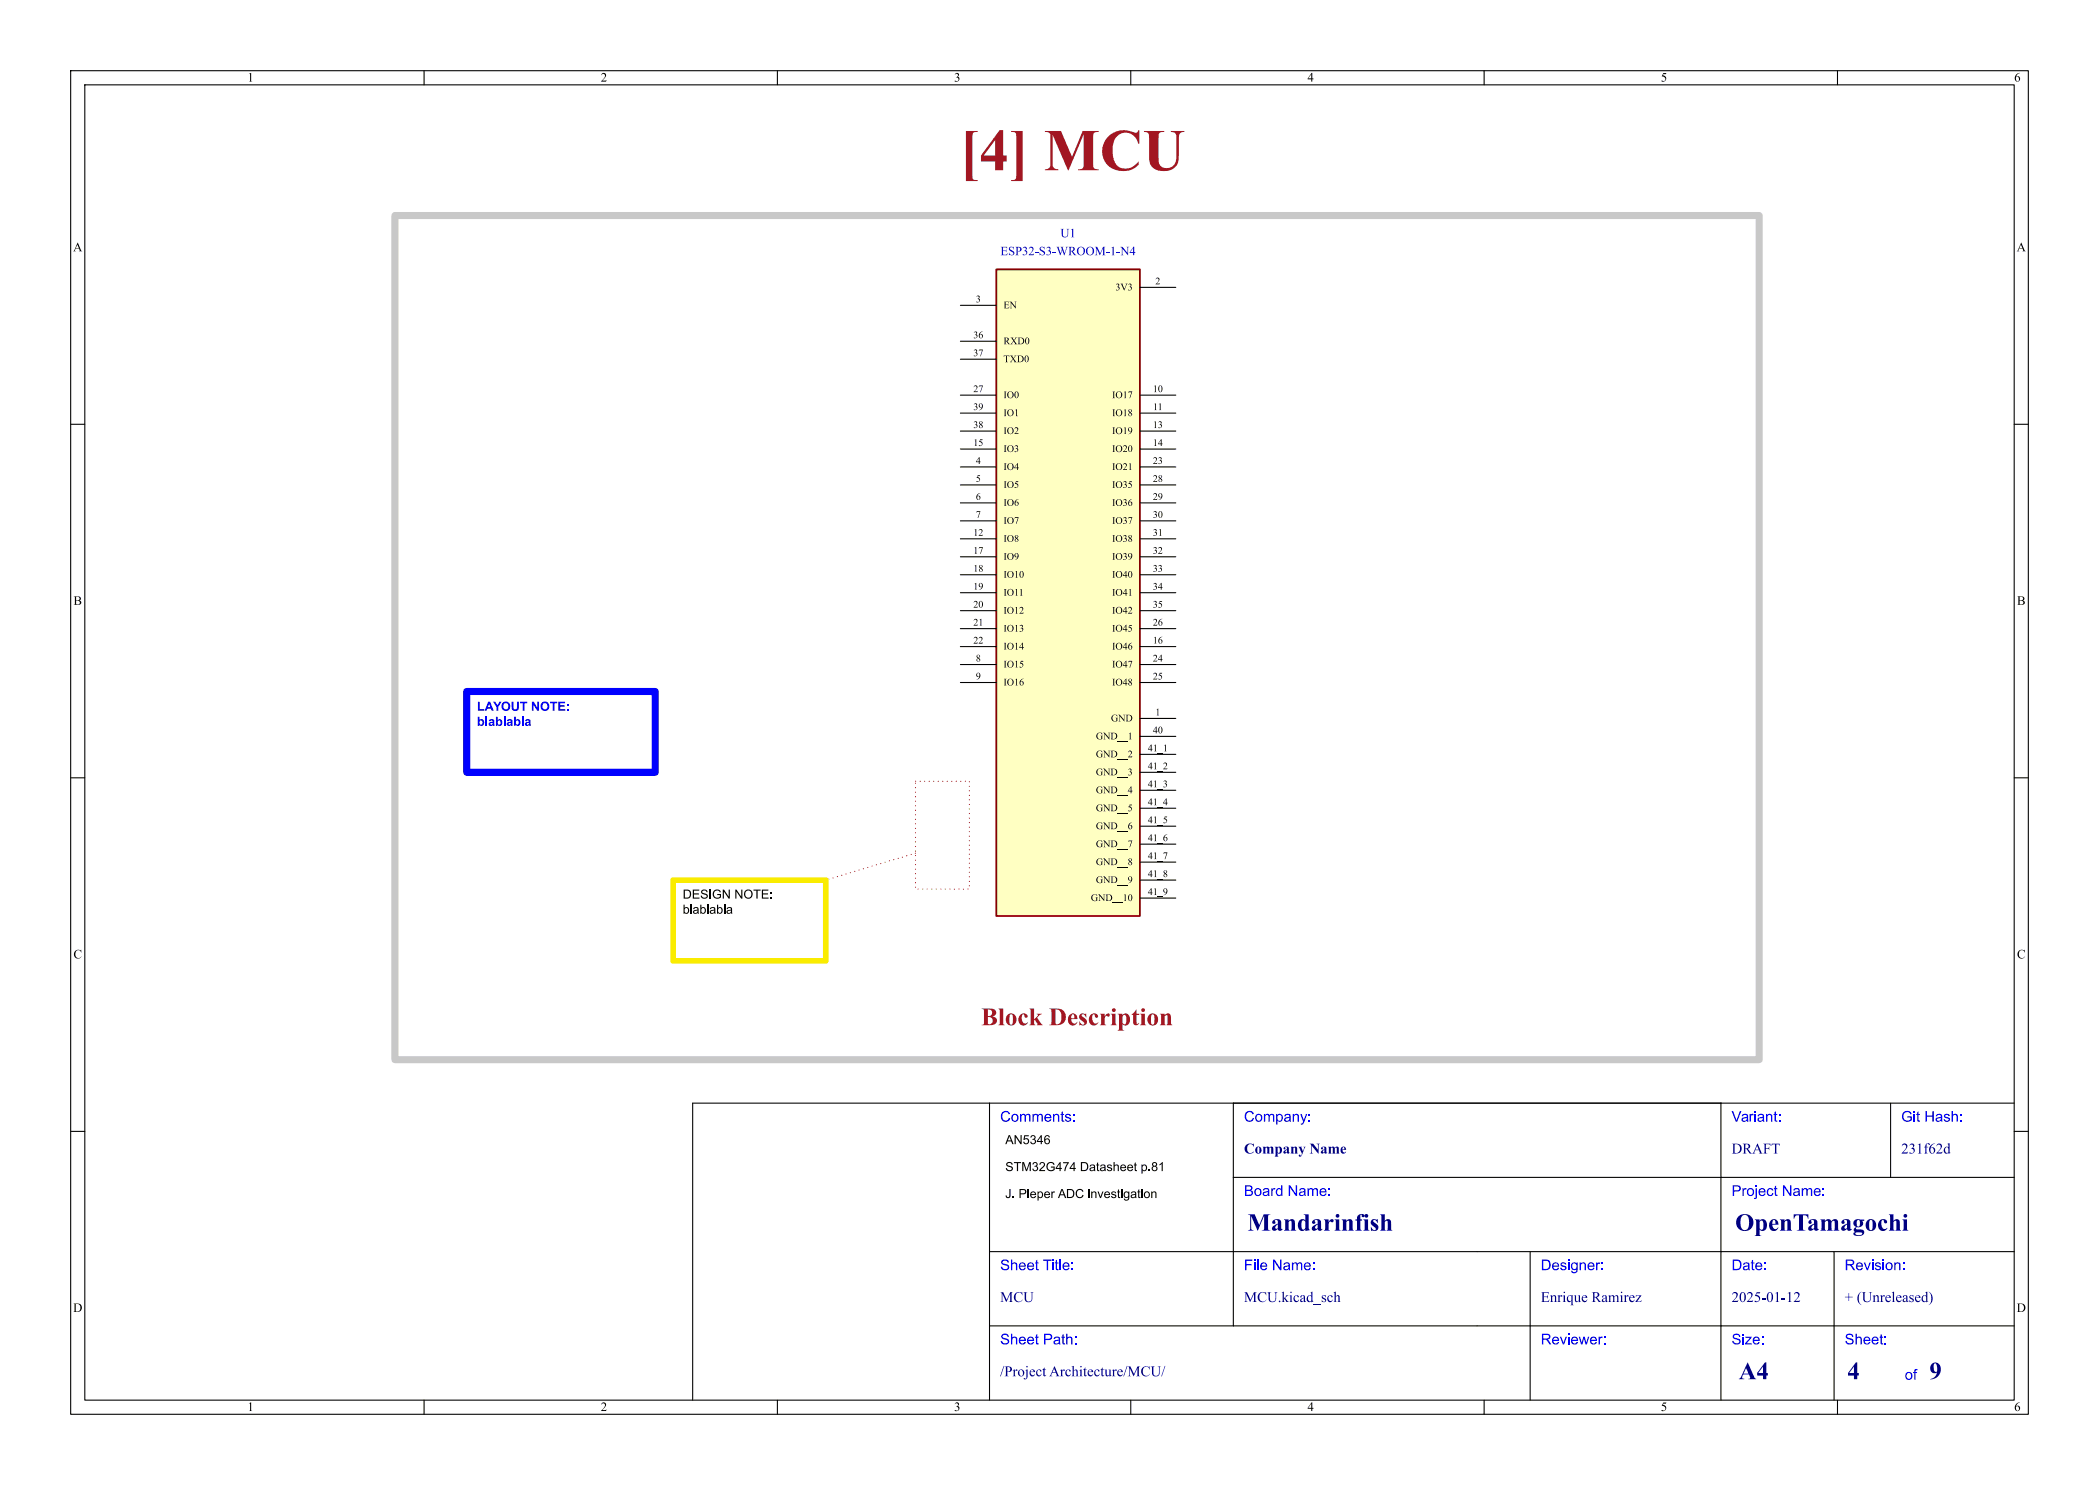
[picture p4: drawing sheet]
<svg xmlns="http://www.w3.org/2000/svg" width="297mm" height="210mm" viewBox="0 0 297 210" stroke-linecap="round" stroke-linejoin="round" font-family="sans-serif">
<g fill="none" stroke="#000" stroke-width=".15">
<path d="M10 10h277v190h-277zM12 12h273v186h-273zM60 10v2M110 10v2M160 10v2M210 10v2M260 10v2M10 60h2M285 60h2M10 110h2M285 110h2M140 156v42"/>
<path d="M174.5 156v31.5M243.5 156v42M267.5 156v10.5M285 156h-187v42M10 160h2M140 177h145M174.5 166.5h110.5M216.5 177v21M259.5 177v21M285 160h2M60 198v2M110 198v2"/>
<path d="M140 187.5h145M160 198v2M210 198v2M260 198v2"/>
</g>
<path d="M141 38.1h20.3v91.4h-20.3z" fill="#ffffc2"/>
<path d="M141 38.1h20.3v91.4h-20.3z" fill="none" stroke="#840000" stroke-width=".25"/>
<g fill="none" stroke="#000" stroke-width=".15">
<path d="M135.9 43.2h5.1M135.9 48.3h5.1M135.9 50.8h5.1M135.9 55.9h5.1M135.9 58.4h5.1M161.3 55.9h5.1M161.3 58.4h5.1M161.3 40.6h5.1M135.9 61h5.1M135.9 63.5h5.1M135.9 66h5.1M135.9 68.6h5.1"/>
<path d="M135.9 71.1h5.1M135.9 73.7h5.1M135.9 76.2h5.1M135.9 78.7h5.1M161.3 61h5.1M161.3 63.5h5.1M161.3 66h5.1M161.3 68.6h5.1M161.3 71.1h5.1M161.3 73.7h5.1M161.3 76.2h5.1M161.3 78.7h5.1"/>
<path d="M135.9 81.3h5.1M135.9 83.8h5.1M135.9 86.4h5.1M135.9 88.9h5.1M135.9 91.4h5.1M135.9 94h5.1M135.9 96.5h5.1M161.3 81.3h5.1M161.3 83.8h5.1M161.3 86.4h5.1M161.3 88.9h5.1M161.3 91.4h5.1"/>
<path d="M161.3 94h5.1M161.3 96.5h5.1M161.3 101.6h5.1M161.3 104.1h5.1M161.3 106.7h5.1M161.3 109.2h5.1M161.3 111.8h5.1M161.3 114.3h5.1M161.3 116.8h5.1M161.3 119.4h5.1M161.3 121.9h5.1M161.3 124.5h5.1"/>
<path d="M161.3 127h5.1"/>
</g>
<path d="M129.5 120.7l-12.7 3.8" fill="none" stroke="#f00" stroke-width=".15" stroke-dasharray="0 .6"/>
<path d="M95.2 124.5h21.6v11.4h-21.6z" fill="none" stroke="#faec00" stroke-width=".8"/>
<g fill="#000">
<path d="M96.7 127.9h.2v.5a.45 .45 0 0 1 .6 .3 .45 .45 0 0 1-.5 .5l-.1-.1v.1h-.2v-.5h.2a.28 .28 0 0 0 .3 .4 .28 .28 0 0 0 .2-.4 .25 .25 0 0 0-.3-.3 .25 .25 0 0 0-.2 .3h-.2zM96.7 125.8h.5a.64 .64 0 0 1 .6 .6 .64 .64 0 0 1-.6 .7h-.5v-.2h.5a.49 .49 0 0 0 .4-.5 .49 .49 0 0 0-.4-.4h-.3v.9h-.2zM97.7 127.9h.2v1.3h-.2zM98 125.8h.9v.2h-.7v.3h.7v.2h-.7v.4h.8v.2h-1zM98.2 128.4v-.1a.41 .41 0 0 1 .5 0 .41 .41 0 0 1 .1 .5l.1 .4h-.2v-.1l-.4 .1-.2-.1-.1-.1h.2l.1 .1h.3l.1-.3-.7 .2a.48 .48 0 0 1 .7-.4 .23 .23 0 0 0-.2-.2 .23 .23 0 0 0-.3 .2h-.1zM99.3 125.9l.3-.1a.42 .42 0 0 1 .5 .4h-.1a.28 .28 0 0 0-.3-.3 .28 .28 0 0 0-.3 .3l.1 .1a.48 .48 0 0 1 .6 .6 .54 .54 0 0 1-.5 .2 .54 .54 0 0 1-.4-.4h.1a.33 .33 0 0 0 .3 .3 .33 .33 0 0 0 .4-.4l-.2-.1a.42 .42 0 0 1-.5-.1 .42 .42 0 0 1 0-.4zM99.1 127.9h.1v.5a.45 .45 0 0 1 .7 .3 .45 .45 0 0 1-.5 .5l-.2-.1v.1h-.1v-.5h.1a.28 .28 0 0 0 .3 .4 .28 .28 0 0 0 .2-.4 .25 .25 0 0 0-.3-.3 .25 .25 0 0 0-.2 .3h-.1zM100.1 127.9h.1v1.3h-.1zM100.4 125.8h.2v1.3h-.2zM100.5 128.4l.1-.1a.41 .41 0 0 1 .5 0 .41 .41 0 0 1 .1 .5l.1 .4h-.2v-.1l-.4 .1-.3-.1v-.1h.2l.1 .1h.2l.2-.3-.7 .2a.48 .48 0 0 1 .7-.4 .23 .23 0 0 0-.2-.2 .23 .23 0 0 0-.3 .2h-.2zM101 126l.2-.2h.5l.2 .2 .1 .2h-.2a.47 .47 0 0 0-.6-.2 .47 .47 0 0 0-.1 .7l.2 .2a.37 .37 0 0 0 .6-.3h-.4v-.2h.5v.5a.69 .69 0 0 1-1 0 .69 .69 0 0 1 0-.9zM101.5 127.9h.1v.5a.45 .45 0 0 1 .7 .3 .45 .45 0 0 1-.5 .5l-.2-.1v.1h-.1v-.5h.1a.28 .28 0 0 0 .3 .4 .28 .28 0 0 0 .2-.4 .25 .25 0 0 0-.3-.3 .25 .25 0 0 0-.2 .3h-.1z"/>
<path d="M102.3 125.8h.1l.7 1v-1h.2v1.3h-.2l-.7-1v1h-.1zM102.4 127.9h.2v1.3h-.2zM102.9 128.4l.1-.1a.41 .41 0 0 1 .5 0 .41 .41 0 0 1 .1 .5v.4h-.1l-.1-.1-.4 .1-.2-.1v-.1h.2l.1 .1h.2l.1-.3-.6 .2a.48 .48 0 0 1 .6-.4 .23 .23 0 0 0-.2-.2 .23 .23 0 0 0-.2 .2h-.2zM104 125.8h.2l.7 1v-1h.1v1.3h-.1l-.7-1v1h-.2zM105.4 126a.63 .63 0 0 1 1 0 .63 .63 0 0 1-.2 1 .63 .63 0 0 1-.9-.4v-.1h.2a.47 .47 0 0 0 .6 .4 .47 .47 0 0 0 .2-.7 .44 .44 0 0 0-.6-.2 .44 .44 0 0 0-.2 .5h-.2zM106.6 125.8h1v.2h-.4v1.1h-.2v-1.1h-.4zM107.8 125.8h.9v.2h-.7v.3h.7v.2h-.7v.4h.7v.2h-.9zM109 126.2h.2v.1h-.2zM109 126.9h.2v.2h-.2z"/>
</g>
<path d="M66 97.8h26.7v11.4h-26.7z" fill="none" stroke="#00f" stroke-width="1"/>
<g fill="#00f">
<path d="M67.6 99.3h.3v1h.6v.2h-.9z"/>
<path d="M69.1 99.2h.2l.6 1.3h-.3l-.1-.3h-.5l-.1 .3h-.3l.2-.5h.6l-.2-.5-.2 .5h-.2z"/>
<path d="M69.8 99.2h.3l.3 .5 .3-.5h.3l-.5 .8v.5h-.3v-.5z"/>
<path d="M71.1 99.4a.64 .64 0 0 1 1 .1 .64 .64 0 0 1-.2 .9 .64 .64 0 0 1-.9-.3v-.2h.2a.39 .39 0 0 0 .5 .4 .39 .39 0 0 0 .2-.6 .35 .35 0 0 0-.4-.2 .35 .35 0 0 0-.3 .4h-.2z"/>
<path d="M72.4 99.2h.3v.7a.28 .28 0 0 0 0 .4 .28 .28 0 0 0 .4-.1l.1-1h.2v.9a.51 .51 0 0 1-.5 .4 .51 .51 0 0 1-.5-.4z"/>
<path d="M73.6 99.2h1v.3h-.4v1h-.2v-1h-.4z"/>
<path d="M75.3 99.2h.2l.5 .9v-.9h.3v1.3h-.3l-.5-.8v.8h-.2z"/>
<path d="M76.7 99.4a.64 .64 0 0 1 .9 .1 .64 .64 0 0 1-.2 .9 .64 .64 0 0 1-.9-.3v-.2h.3a.39 .39 0 0 0 .5 .4 .39 .39 0 0 0 .1-.6 .35 .35 0 0 0-.4-.2 .35 .35 0 0 0-.2 .4h-.3z"/>
<path d="M77.8 99.2h1v.3h-.3v1h-.3v-1h-.4z"/>
<path d="M79 99.2h1v.3h-.7v.2h.6v.2h-.6v.4h.7v.2h-1z"/>
<path d="M80.2 99.6h.3v.2h-.3z"/>
<path d="M80.2 100.3h.3v.2h-.3z"/>
<path d="M67.6 101.4h.3v.4a.43 .43 0 0 1 .6 .4 .43 .43 0 0 1-.6 .4h-.3v-.4h.3a.24 .24 0 0 0 .2 .3 .24 .24 0 0 0 .2-.4 .21 .21 0 0 0-.3-.2 .21 .21 0 0 0-.1 .3h-.3z"/>
<path d="M68.7 101.4h.2v1.2h-.2z"/>
<path d="M69.2 101.8l.4-.1a.31 .31 0 0 1 .3 .4l.1 .5h-.2l-.1-.1-.3 .2-.2-.1-.1-.2 .5 .1 .1-.1v-.2l-.3 .2-.3-.1a.48 .48 0 0 1 .6-.3l-.1-.1-.2 .1h-.2z"/>
<path d="M70.2 101.4h.2v.4a.43 .43 0 0 1 .7 .4 .43 .43 0 0 1-.7 .4h-.2v-.4h.2a.24 .24 0 0 0 .3 .3 .24 .24 0 0 0 .1-.4 .21 .21 0 0 0-.2-.2 .21 .21 0 0 0-.2 .3h-.2z"/>
<path d="M71.3 101.4h.2v1.2h-.2z"/>
<path d="M71.8 101.8l.3-.1a.31 .31 0 0 1 .4 .4l.1 .5h-.3v-.1l-.4 .2-.2-.1v-.2l.4 .1 .1-.1 .1-.2-.4 .2-.2-.1a.48 .48 0 0 1 .6-.3l-.1-.1-.3 .1h-.2z"/>
<path d="M72.7 101.4h.3v.4a.43 .43 0 0 1 .6 .4 .43 .43 0 0 1-.6 .4h-.3v-.4h.3a.24 .24 0 0 0 .3 .3 .24 .24 0 0 0 .1-.4 .21 .21 0 0 0-.3-.2 .21 .21 0 0 0-.1 .3h-.3z"/>
<path d="M73.8 101.4h.3v1.2h-.3z"/>
<path d="M74.4 101.8l.3-.1a.31 .31 0 0 1 .4 .4v.5h-.2v-.1l-.4 .2-.2-.1v-.2l.4 .1 .1-.1v-.2l-.3 .2-.2-.1a.48 .48 0 0 1 .5-.3l-.1-.1-.2 .1h-.2z"/>
</g>
<path d="M55.9 30.5h193v119.4h-193z" fill="none" stroke="#c8c8c8" stroke-width="1"/>
<path d="M129.5 110.5h7.7v15.2h-7.7z" fill="none" stroke="#f00" stroke-width=".15" stroke-dasharray="0 .6"/>
<text font-size="8.4" fill="#a21622" x="135.8" y="26.3">[4] MCU</text>
<text font-size="3.5" fill="#a21622" x="138.8" y="145.4">BlockDescription</text>
<g font-size="3.5" fill="#00007f">
<text x="176.5" y="174.9">Mandarinfish</text>
<text x="245.5" y="174.9">OpenTamagochi</text>
<text x="246" y="195.9">A4</text>
<text x="261.4" y="196">4</text>
<text x="273" y="196">9</text>
</g>
<g font-size="2.1" fill="#00f">
<text x="141.5" y="159.2">Comments:</text>
<text x="176" y="159.2">Company:</text>
<text x="245" y="159.2">Variant:</text>
<text x="269" y="159.2">Git Hash:</text>
<text x="176" y="169.7">Board Name:</text>
<text x="245" y="169.7">Project Name:</text>
<text x="141.5" y="180.2">Sheet Title:</text>
<text x="176" y="180.2">File Name:</text>
<text x="218" y="180.2">Designer:</text>
<text x="245" y="180.2">Date:</text>
<text x="261" y="180.2">Revision:</text>
<text x="141.5" y="190.7">Sheet Path:</text>
<text x="218" y="190.7">Reviewer:</text>
<text x="245" y="190.7">Size:</text>
<text x="261" y="190.7">Sheet:</text>
<text x="269.5" y="195.7">of</text>
</g>
<g font-size="2.1" fill="#00007f">
<text x="176" y="163.7">CompanyName</text>
<text x="245" y="163.7">DRAFT</text>
<text x="269" y="163.7">231f62d</text>
<text x="141.5" y="184.7">MCU</text>
<text x="176" y="184.7">MCU.kicad_sch</text>
<text x="218" y="184.7">EnriqueRamirez</text>
<text x="245" y="184.7">2025-01-12</text>
<text x="261" y="184.7">+ (Unreleased)</text>
<text x="141.5" y="195.2">/ProjectArchitecture/MCU/</text>
</g>
<g font-size="1.8">
<text x="35" y="12">1</text>
<text x="85" y="12">2</text>
<text x="135" y="12">3</text>
<text x="185" y="12">4</text>
<text x="235" y="12">5</text>
<text x="285" y="12">6</text>
<text x="10.3" y="36">A</text>
<text x="285.3" y="36">A</text>
<text x="10.4" y="86">B</text>
<text x="285.4" y="86">B</text>
<text x="10.4" y="136">C</text>
<text x="285.4" y="136">C</text>
<text x="142.2" y="165.8">STM32G474 Datasheet p.81</text>
<text x="142.2" y="162">AN5346</text>
<text x="142.2" y="169.6">J. Pieper ADC investigation</text>
<text x="10.3" y="186">D</text>
<text x="285.3" y="186">D</text>
<text x="35" y="200">1</text>
<text x="85" y="200">2</text>
<text x="135" y="200">3</text>
<text x="185" y="200">4</text>
<text x="235" y="200">5</text>
<text x="285" y="200">6</text>
</g>
<g font-size="1.8" fill="#0000c2">
<text x="150" y="34">U1</text>
<text x="141.6" y="36.5">ESP32-S3-WROOM-1-N4</text>
</g>
<g font-size="1.4">
<text x="157.8" y="41.4">3V3</text>
<text x="163.5" y="40.4">2</text>
<text x="138.1" y="42.9">3</text>
<text x="142" y="44">EN</text>
<text x="137.7" y="48">36</text>
<text x="137.7" y="50.5">37</text>
<text x="142" y="49.1">RXD0</text>
<text x="142" y="51.6">TXD0</text>
<text x="137.7" y="55.6">27</text>
<text x="137.7" y="58.2">39</text>
<text x="142" y="56.7">IO0</text>
<text x="142" y="59.2">IO1</text>
<text x="157.4" y="56.7">IO17</text>
<text x="157.4" y="59.2">IO18</text>
<text x="163.1" y="55.6">10</text>
<text x="163.1" y="58.2">11</text>
<text x="137.7" y="60.7">38</text>
<text x="137.7" y="63.2">15</text>
<text x="138.1" y="65.8">4</text>
<text x="142" y="61.8">IO2</text>
<text x="142" y="64.3">IO3</text>
<text x="157.4" y="61.8">IO19</text>
<text x="157.4" y="64.3">IO20</text>
<text x="163.1" y="60.7">13</text>
<text x="163.1" y="63.2">14</text>
<text x="163.1" y="65.8">23</text>
<text x="138.1" y="68.3">5</text>
<text x="138.1" y="70.9">6</text>
<text x="142" y="66.8">IO4</text>
<text x="142" y="69.4">IO5</text>
<text x="142" y="71.9">IO6</text>
<text x="157.4" y="66.8">IO21</text>
<text x="157.4" y="69.4">IO35</text>
<text x="157.4" y="71.9">IO36</text>
<text x="163.1" y="68.3">28</text>
<text x="163.1" y="70.9">29</text>
<text x="137.7" y="75.9">12</text>
<text x="138.1" y="73.4">7</text>
<text x="142" y="74.5">IO7</text>
<text x="142" y="77">IO8</text>
<text x="157.4" y="74.5">IO37</text>
<text x="157.4" y="77">IO38</text>
<text x="163.1" y="73.4">30</text>
<text x="163.1" y="75.9">31</text>
<text x="137.7" y="78.5">17</text>
<text x="137.7" y="81">18</text>
<text x="137.7" y="83.6">19</text>
<text x="142" y="79.5">IO9</text>
<text x="142" y="82.1">IO10</text>
<text x="157.4" y="79.5">IO39</text>
<text x="157.4" y="82.1">IO40</text>
<text x="163.1" y="78.5">32</text>
<text x="163.1" y="81">33</text>
<text x="163.1" y="83.6">34</text>
<text x="137.7" y="86.1">20</text>
<text x="137.7" y="88.6">21</text>
<text x="142" y="84.6">IO11</text>
<text x="142" y="87.2">IO12</text>
<text x="142" y="89.7">IO13</text>
<text x="157.4" y="84.6">IO41</text>
<text x="157.4" y="87.2">IO42</text>
<text x="157.4" y="89.7">IO45</text>
<text x="163.1" y="86.1">35</text>
<text x="163.1" y="88.6">26</text>
<text x="137.7" y="91.2">22</text>
<text x="138.1" y="93.7">8</text>
<text x="142" y="92.2">IO14</text>
<text x="142" y="94.8">IO15</text>
<text x="157.4" y="92.2">IO46</text>
<text x="157.4" y="94.8">IO47</text>
<text x="163.1" y="91.2">16</text>
<text x="163.1" y="93.7">24</text>
<text x="138.1" y="96.3">9</text>
<text x="142" y="97.3">IO16</text>
<text x="157.4" y="97.3">IO48</text>
<text x="163.1" y="96.3">25</text>
<text x="163.5" y="101.3">1</text>
<text x="155.1" y="104.9">GND__1</text>
<text x="155.1" y="107.5">GND__2</text>
<text x="157.2" y="102.4">GND</text>
<text x="162.4" y="106.4">41_1</text>
<text x="163.1" y="103.9">40</text>
<text x="155.1" y="110">GND__3</text>
<text x="155.1" y="112.6">GND__4</text>
<text x="162.4" y="109">41_2</text>
<text x="162.4" y="111.5">41_3</text>
<text x="155.1" y="115.1">GND__5</text>
<text x="155.1" y="117.6">GND__6</text>
<text x="162.4" y="114">41_4</text>
<text x="162.4" y="116.6">41_5</text>
<text x="162.4" y="119.1">41_6</text>
<text x="155.1" y="120.2">GND__7</text>
<text x="155.1" y="122.7">GND__8</text>
<text x="155.1" y="125.3">GND__9</text>
<text x="162.4" y="121.7">41_7</text>
<text x="162.4" y="124.2">41_8</text>
<text x="154.4" y="127.8">GND__10</text>
<text x="162.4" y="126.7">41_9</text>
</g>
</svg>
